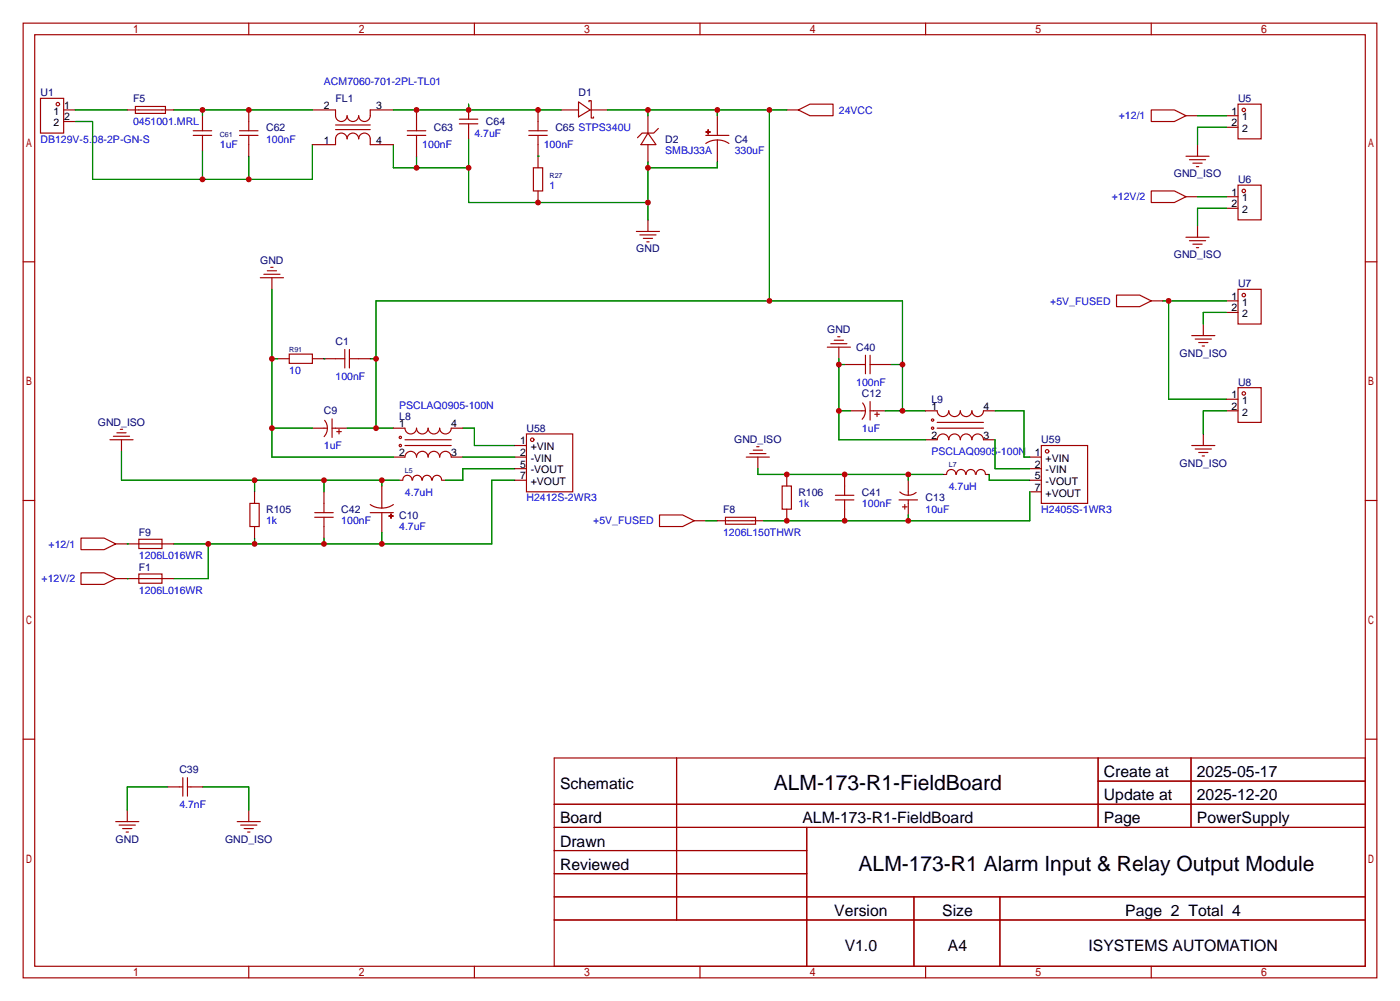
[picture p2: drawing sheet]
<svg xmlns="http://www.w3.org/2000/svg" width="307mm" height="220mm" viewBox="0 0 307 220" stroke-linecap="round" stroke-linejoin="round" font-family="sans-serif">
<g fill="none" stroke="#a10000" stroke-width=".25">
<path d="M5.1 5.1h297.2v209.5h-297.2zM7.6 7.6h292.1v204.5h-292.1zM54.6 5.1v2.5M104.1 5.1v2.5M153.7 5.1v2.5M203.2 5.1v2.5M252.7 5.1v2.5M8.9 21.6h5.1v7.6h-5.1zM14 24.1h2.5M14 26.7h2.5M27.9 24.1h10.2M29.7 23.4h6.6v1.5h-6.6z"/>
<path d="M42.4 29.7h4.1M42.4 28.7h4.1M44.4 25.4v3.3M44.4 29.7v3.3M52.6 29.7h4M52.6 28.7h4M54.6 24.1v4.6M54.6 29.7v4.6M68.6 31.8h5.1v-1.3a1.27 1.27 0 0 1 1.2-1.3 1.27 1.27 0 0 1 1.3 1.3 1.27 1.27 0 0 1 1.3-1.3 1.27 1.27 0 0 1 1.2 1.3 1.27 1.27 0 0 1 1.3-1.3 1.27 1.27 0 0 1 1.3 1.3v1.3h5.1M68.6 24.1h5.1v1.3a1.27 1.27 0 0 0 1.2 1.3 1.27 1.27 0 0 0 1.3-1.3 1.27 1.27 0 0 0 1.3 1.3 1.27 1.27 0 0 0 1.2-1.3 1.27 1.27 0 0 0 1.3 1.3 1.27 1.27 0 0 0 1.3-1.3v-1.3h5.1M73.7 28.4h7.6M73.7 27.4h7.6"/>
<path d="M89.4 29.7h4.1M89.4 28.7h4.1M91.4 24.1v4.6M91.4 29.7v4.6M100.8 27.2h4.1M100.8 26.2h4.1M102.9 22.9v3.3M102.9 27.2v3.3M116.1 29.7h4M116.1 28.7h4M117.1 36.8h2v5.1h-2zM118.1 24.1v4.6"/>
<path d="M118.1 29.7v7.1M123.2 24.1h3.8M127 22.4l2.5 1.7-2.5 1.6zM129.3 22.4v-.3h.5v3.8h.5v-.2M129.5 24.1h3.8M142.2 29.2l1.8 2.6h-3.3zM142.2 25.4v3.8M142.2 31.8v3.8M144.5 28.2l-1 1h-2.5l-1 1M154.9 29h1.1zM154.9 29.7h5.1M155.4 28.4l.1 1.1z"/>
<path d="M157.5 30.7l1.6 .3 .9 .5M157.5 30.7l-1.1 .1-1.5 .7M157.5 25.4v4.3M157.5 30.7v4.9M172.7 24.1h2.6M175.3 24.1l2.5-1.2h5.1v2.5h-5.1zM252.7 24.1h5.1l2.5 1.3-2.5 1.3h-5.1zM260.3 25.4h2.6M260.3 34.3h5.1M261.1 35.1h3.6M261.9 35.8h2M262.6 36.6h.5"/>
<path d="M262.9 31.8v2.5M269.2 25.4h2.6M269.2 27.9h2.6M271.8 22.9h5.1v7.6h-5.1zM5.1 57.5h2.5M58.7 59.4h2M59.4 58.7h.5M118.1 41.9v2.5M139.7 50.8h5.1M140.5 51.6h3.5M141.2 52.3h2.1M142 53.1h.5"/>
<path d="M142.2 48.3v2.5M252.7 41.9h5.1l2.5 1.3-2.5 1.2h-5.1zM260.3 43.2h2.6M260.3 52.1h5.1M261.1 52.8h3.6M261.9 53.6h2M262.6 54.4h.5M262.9 49.5v2.6M269.2 43.2h2.6M269.2 45.7h2.6M271.8 40.6h5.1v7.7h-5.1zM299.7 57.5h2.6"/>
<path d="M57.1 61h5.1M57.9 60.2h3.6M59.7 61v2.5M61 78.7h2.5M63.5 77.7h5.1v2.1h-5.1zM68.6 78.7h7.1M75.7 76.7v4.1M76.7 78.7h4.6M76.7 76.7v4.1M181.6 76.2h5.1M182.4 75.4h3.5M183.1 74.7h2.1"/>
<path d="M183.9 73.9h.5M184.1 76.2v2.5M190 78v4M191 78v4M245.1 64.8h5.1l2.5 1.2-2.5 1.3h-5.1zM252.7 66h2.6M261.6 73.7h5.1M262.4 74.4h3.5M263.1 75.2h2.1M263.9 75.9h.5M264.2 71.1v2.6M269.2 66h2.6"/>
<path d="M269.2 68.6h2.6M271.8 63.5h5.1v7.6h-5.1zM24.1 96.5h5.1M24.9 95.8h3.5M25.7 95h2M26.4 94.2h.5M26.7 96.5v2.6M68.6 94h3.3M71.3 92.2a2.74 2.74 0 0 1-.1 3.6M72.9 91.9v4.1M72.9 94h3.3M73.9 94.7h1"/>
<path d="M74.4 94.2v1M86.4 94h2.5a1.27 1.27 0 0 0 1.3 1.3 1.27 1.27 0 0 0 1.2-1.3 1.27 1.27 0 0 0 1.3 1.3 1.27 1.27 0 0 0 1.3-1.3 1.27 1.27 0 0 0 1.3 1.3 1.27 1.27 0 0 0 1.2-1.3 1.27 1.27 0 0 0 1.3 1.3 1.27 1.27 0 0 0 1.3-1.3h2.5M88.9 97.8h10.2M88.9 96.5h10.2M113 97.8h2.6M115.6 95.2h10.1v12.7h-10.1zM164.6 99.6h3.5M165.4 98.8h2M166.1 98h.5M185.4 80h4.6M186.7 90.2h3.3M189.4 88.4a2.74 2.74 0 0 1-.1 3.6"/>
<path d="M191 90.2h3.3M191 88.1v4.1M191 80h4.6M192 90.9h1M192.5 90.4v1M203.2 96.5h2.5a1.27 1.27 0 0 1 1.3-1.3 1.27 1.27 0 0 1 1.3 1.3 1.27 1.27 0 0 1 1.3-1.3 1.27 1.27 0 0 1 1.2 1.3 1.27 1.27 0 0 1 1.3-1.3 1.27 1.27 0 0 1 1.3 1.3 1.27 1.27 0 0 1 1.2-1.3 1.27 1.27 0 0 1 1.3 1.3h2.5M203.2 90.2h2.5a1.27 1.27 0 0 0 1.3 1.2 1.27 1.27 0 0 0 1.3-1.2 1.27 1.27 0 0 0 1.3 1.2 1.27 1.27 0 0 0 1.2-1.2 1.27 1.27 0 0 0 1.3 1.2 1.27 1.27 0 0 0 1.3-1.2 1.27 1.27 0 0 0 1.2 1.2 1.27 1.27 0 0 0 1.3-1.2h2.5M205.7 94h10.2M205.7 92.7h10.2M228.6 97.8h10.2v12.7h-10.2zM261.6 97.8h5.1M262.4 98.6h3.5"/>
<path d="M263.1 99.3h2.1M264.2 95.2v2.6M269.2 87.6h2.6M269.2 90.2h2.6M271.8 85.1h5.1v7.6h-5.1zM5.1 109.9h2.5M17.8 118.1h5.1l2.5 1.3-2.5 1.2h-5.1zM25.4 119.4h12.7M30.5 118.4h5.1v2h-5.1zM54.9 110.5h2v5.1h-2zM55.9 107.9v2.6M55.9 115.6v2.5"/>
<path d="M69.1 112.5h4.1M69.1 113.5h4.1M71.1 107.9v4.6M71.1 113.5v4.6M81.3 110.7l.9 .6 1.6 .2M81.3 112.5h5.1M83.8 106.7v4.8M83.8 112.5v4.3M85.3 113.3h1.1zM85.8 112.8l.1 1zM86.4 110.7l-1.5 .7-1.1 .1M86.4 100.3h2.5a1.27 1.27 0 0 1 1.3-1.2 1.27 1.27 0 0 1 1.2 1.2 1.27 1.27 0 0 1 1.3-1.2 1.27 1.27 0 0 1 1.3 1.2 1.27 1.27 0 0 1 1.3-1.2 1.27 1.27 0 0 1 1.2 1.2 1.27 1.27 0 0 1 1.3-1.2 1.27 1.27 0 0 1 1.3 1.2h2.5"/>
<path d="M87.6 105.4h.8M88.4 105.4a1.01 1.01 0 0 1 1-1.1 1.01 1.01 0 0 1 1 1.1M90.6 105.4a1.01 1.01 0 0 1 1-1.1 1.01 1.01 0 0 1 1 1.1M92.7 105.4a1.01 1.01 0 0 1 1-1.1 1.01 1.01 0 0 1 1 1.1M94.9 105.4a1.01 1.01 0 0 1 1-1.1 1.01 1.01 0 0 1 1 1.1M97 105.4h.8M113 105.4h2.6M113 100.3h2.6M113 102.9h2.6M144.8 113h5.1l2.5 1.3-2.5 1.3h-5.1zM152.4 114.3h2.5M157.5 114.3h10.1"/>
<path d="M159.3 113.5h6.6v1.6h-6.6zM163.8 100.3h5.1M166.4 100.3v2.6M171.7 106.7h2v5.1h-2zM172.7 104.1v2.6M172.7 111.8v2.5M183.4 109.7h4.1M183.4 108.7h4.1M185.4 104.1v4.6M185.4 109.7v4.6M197.4 109.7h4M197.5 108a2.74 2.74 0 0 0 3.6 .1"/>
<path d="M198.1 111.3h1M198.6 110.7v1.1M199.4 105.4v3.3M199.4 109.7v3.3M207 104.1h.8M207.8 104.1a1.01 1.01 0 0 1 1-1.1 1.01 1.01 0 0 1 1 1.1M210 104.1a1.01 1.01 0 0 1 1-1.1 1.01 1.01 0 0 1 1 1.1M212.1 104.1a1.01 1.01 0 0 1 1-1.1 1.01 1.01 0 0 1 1 1.1M214.3 104.1a1.01 1.01 0 0 1 1-1.1 1.01 1.01 0 0 1 1 1.1M216.4 104.1h.8M226.1 105.4h2.5M226.1 100.3h2.5"/>
<path d="M226.1 102.9h2.5M226.1 107.9h2.5M263.9 100.1h.5M299.7 109.9h2.6M17.8 125.7h5.1l2.5 1.3-2.5 1.3h-5.1zM25.4 127h12.7M30.5 126h5.1v2h-5.1zM5.1 162.2h2.5M27.9 177.8v2.5M36.8 172.7h3.3M40.1 170.7v4.1M41.1 170.7v4.1"/>
<path d="M41.1 172.7h3.3M54.6 177.8v2.5M121.7 166.4h178v45.7h-178zM121.7 176.5h178M148.5 166.4v35.5M241.1 166.4v15.2M241.1 171.4h58.6M261.5 166.4v15.2M299.7 162.2h2.6M25.4 180.3h5.1M26.2 181.1h3.5M26.9 181.9h2.1"/>
<path d="M27.7 182.6h.5M52.1 180.3h5M52.8 181.1h3.6M53.6 181.9h2M54.4 182.6h.5M121.7 181.6h178M121.7 186.7h55.4M121.7 196.8h178M121.7 191.8h55.4M177.1 181.6v30.5M200.6 196.8v15.3M219.5 196.8v15.3"/>
<path d="M54.6 212.1v2.5M104.1 212.1v2.5M121.7 201.9h178M153.7 212.1v2.5M203.2 212.1v2.5M252.7 212.1v2.5"/>
<circle cx="12.7" cy="22.9" r=".38"/>
<circle cx="273" cy="24.1" r=".38"/>
<circle cx="273" cy="41.9" r=".38"/>
<circle cx="273" cy="64.8" r=".38"/>
<circle cx="87.9" cy="97.8" r=".25"/>
<circle cx="87.9" cy="96" r=".25"/>
<circle cx="116.8" cy="96.5" r=".38"/>
<circle cx="204.7" cy="94" r=".25"/>
<circle cx="204.7" cy="92.2" r=".25"/>
<circle cx="229.9" cy="99.1" r=".38"/>
<circle cx="273" cy="86.4" r=".38"/>
</g>
<g fill="none" stroke="#008700" stroke-width=".25">
<path d="M16.5 26.7h3.8v12.7h48.3v-7.6M16.5 24.1h11.4M38.1 24.1h30.5M44.4 24.1v1.3M44.4 33v6.4M54.6 34.3v5.1M86.4 31.8v5h16.5M86.4 24.1h36.8M91.4 34.3v2.5M102.9 30.5v13.9h39.3M102.9 22.9v1.2M118.1 34.3h.1"/>
<path d="M133.3 24.1h39.4M142.2 24.1v1.3M142.2 35.6v12.7M157.5 35.6v1.2h-15.3M157.5 24.1v1.3M168.9 24.1v41.9M262.9 25.4h6.3M269.2 27.9h-6.3v3.9M262.9 43.2h6.3M269.2 45.7h-6.3v3.8M59.7 78.7h1.3M59.7 63.5v36.8h26.7"/>
<path d="M71.1 78.7h.1M81.3 78.7h1.2M184.1 78.7v17.8h19.1M255.3 66h13.9M256.5 66v21.6h12.7M269.2 68.6h-5v2.5M26.7 99.1v6.3h60.9M59.7 94h8.9M76.2 94h10.2M101.6 94h2.5v3.8h8.9M184.1 90.2h2.6M184.1 80h1.3"/>
<path d="M194.3 90.2h8.9M195.6 80h2.5M198.1 90.2v-24.2h-115.6v28M218.4 90.2h6.4v10.1h1.3M218.4 96.5v6.4h7.7M269.2 90.2h-5v5M27.9 119.4h.1M45.7 119.4v7.6h-7.6M55.9 105.4v2.5M55.9 118.1v1.3M71.1 105.4v2.5M71.1 118.1v1.3"/>
<path d="M83.8 105.4v1.3M83.8 116.8v2.6M101.6 100.3h11.4M113 102.9h-11.4v2.5h-3.8M113 105.4h-5.1v14h-69.8M154.9 114.3h2.6M166.4 102.9v1.2h40.6M199.4 104.1v1.3M199.4 113v1.3M217.2 104.1v1.3h8.9M226.1 107.9v6.4h-58.5M27.9 127h.1"/>
<path d="M36.8 172.7h-8.9v5.1M44.4 172.7h10.2v5.1"/>
</g>
<g fill="#c00">
<circle cx="142.2" cy="44.4" r=".63"/>
<circle cx="142.2" cy="36.8" r=".63"/>
<circle cx="118.1" cy="44.4" r=".63"/>
<circle cx="102.9" cy="36.8" r=".63"/>
<circle cx="91.4" cy="36.8" r=".63"/>
<circle cx="44.5" cy="39.4" r=".63"/>
<circle cx="54.6" cy="39.4" r=".63"/>
<circle cx="256.5" cy="66" r=".63"/>
<circle cx="55.9" cy="105.4" r=".63"/>
<circle cx="71.1" cy="105.4" r=".63"/>
<circle cx="83.8" cy="105.4" r=".63"/>
<circle cx="83.8" cy="119.4" r=".63"/>
<circle cx="71.1" cy="119.4" r=".63"/>
<circle cx="55.9" cy="119.4" r=".63"/>
<circle cx="45.7" cy="119.4" r=".63"/>
<circle cx="172.7" cy="104.1" r=".63"/>
<circle cx="185.4" cy="104.1" r=".63"/>
<circle cx="199.4" cy="104.1" r=".63"/>
<circle cx="168.9" cy="66" r=".63"/>
<circle cx="168.9" cy="24.1" r=".63"/>
<circle cx="157.5" cy="24.1" r=".63"/>
<circle cx="142.2" cy="24.1" r=".63"/>
<circle cx="82.6" cy="78.7" r=".63"/>
<circle cx="82.6" cy="94" r=".63"/>
<circle cx="198.1" cy="80" r=".63"/>
<circle cx="198.1" cy="90.2" r=".63"/>
<circle cx="102.9" cy="24.1" r=".63"/>
<circle cx="91.4" cy="24.1" r=".63"/>
<circle cx="118.1" cy="24.1" r=".63"/>
<circle cx="44.5" cy="24.1" r=".63"/>
<circle cx="54.6" cy="24.1" r=".63"/>
<circle cx="59.7" cy="94" r=".63"/>
<circle cx="59.7" cy="78.7" r=".63"/>
<circle cx="199.4" cy="114.3" r=".63"/>
<circle cx="185.4" cy="114.3" r=".63"/>
<circle cx="172.7" cy="114.3" r=".63"/>
<circle cx="184.2" cy="90.2" r=".63"/>
<circle cx="184.2" cy="80" r=".63"/>
</g>
<g font-size="4.6">
<text x="169.9" y="173.5">ALM-173-R1-FieldBoard</text>
<text x="188.5" y="191.3">ALM-173-R1 Alarm Input &amp; Relay Output Module</text>
</g>
<g font-size="3.5">
<text x="122.9" y="173.1">Schematic</text>
<text x="242.3" y="170.6">Create at</text>
<text x="262.7" y="170.6">2025-05-17</text>
<text x="242.3" y="175.7">Update at</text>
<text x="262.7" y="175.7">2025-12-20</text>
<text x="122.9" y="180.7">Board</text>
<text x="122.9" y="185.8">Drawn</text>
<text x="176.2" y="180.7">ALM-173-R1-FieldBoard</text>
<text x="242.3" y="180.7">Page</text>
<text x="262.7" y="180.7">PowerSupply</text>
<text x="122.9" y="190.9">Reviewed</text>
<text x="183.1" y="201.1">Version</text>
<text x="206.8" y="201.1">Size</text>
<text x="247" y="201.1">Page 2 Total 4</text>
<text x="185.4" y="208.7">V1.0</text>
<text x="208.1" y="208.7">A4</text>
<text x="239" y="208.7">ISYSTEMS AUTOMATION</text>
</g>
<g font-size="2.3" fill="#000080">
<text x="8.9" y="21.1">U1</text>
<text x="29.2" y="22.4">F5</text>
<text x="73.7" y="22.4">FL1</text>
<text x="127" y="21.1">D1</text>
<text x="271.8" y="22.4">U5</text>
<text x="58.4" y="28.7">C62</text>
<text x="95.2" y="28.7">C63</text>
<text x="106.7" y="27.5">C64</text>
<text x="121.9" y="28.7">C65 STPS340U</text>
<text x="146" y="31.3">D2</text>
<text x="161.3" y="31.3">C4</text>
<text x="257.7" y="38.9">GND_ISO</text>
<text x="271.8" y="40.2">U6</text>
<text x="57.1" y="58">GND</text>
<text x="139.7" y="55.4">GND</text>
<text x="257.7" y="56.7">GND_ISO</text>
<text x="271.8" y="63">U7</text>
<text x="73.7" y="75.7">C1</text>
<text x="181.6" y="73.2">GND</text>
<text x="188" y="77">C40</text>
<text x="259" y="78.3">GND_ISO</text>
<text x="189.2" y="87.2">C12</text>
<text x="204.5" y="88.4">L9</text>
<text x="271.8" y="84.6">U8</text>
<text x="21.5" y="93.5">GND_ISO</text>
<text x="71.1" y="91">C9</text>
<text x="87.6" y="92.2">L8</text>
<text x="115.6" y="94.8">U58</text>
<text x="161.2" y="97.3">GND_ISO</text>
<text x="228.6" y="97.3">U59</text>
<text x="259" y="102.4">GND_ISO</text>
<text x="58.4" y="112.6">R105</text>
<text x="74.9" y="112.6">C42</text>
<text x="87.6" y="113.8">C10</text>
<text x="158.7" y="112.6">F8</text>
<text x="175.3" y="108.8">R106</text>
<text x="189.2" y="108.8">C41</text>
<text x="203.2" y="110">C13</text>
<text x="30.5" y="117.6">F9</text>
<text x="30.5" y="125.3">F1</text>
<text x="39.4" y="169.7">C39</text>
<text x="25.4" y="185">GND</text>
<text x="49.4" y="185">GND_ISO</text>
</g>
<g font-size="2.3">
<text x="14.1" y="23.9">1</text>
<text x="71.1" y="23.9">2</text>
<text x="82.5" y="23.9">3</text>
<text x="11.7" y="25.2">1</text>
<text x="11.7" y="27.7">2</text>
<text x="14.1" y="26.4">2</text>
<text x="270.4" y="25.2">1</text>
<text x="270.4" y="27.7">2</text>
<text x="272.7" y="26.4">1</text>
<text x="272.7" y="29">2</text>
<text x="71.1" y="31.5">1</text>
<text x="82.5" y="31.5">4</text>
<text x="270.4" y="43">1</text>
<text x="270.4" y="45.5">2</text>
<text x="272.7" y="44.2">1</text>
<text x="272.7" y="46.8">2</text>
<text x="270.4" y="65.8">1</text>
<text x="270.4" y="68.4">2</text>
<text x="272.7" y="67.1">1</text>
<text x="272.7" y="69.6">2</text>
<text x="204.5" y="89.9">1</text>
<text x="215.9" y="89.9">4</text>
<text x="270.4" y="87.4">1</text>
<text x="270.4" y="89.9">2</text>
<text x="272.7" y="88.7">1</text>
<text x="87.6" y="93.8">1</text>
<text x="99.1" y="93.8">4</text>
<text x="272.7" y="91.2">2</text>
<text x="87.6" y="100.1">2</text>
<text x="99.1" y="100.1">3</text>
<text x="114.2" y="97.6">1</text>
<text x="114.2" y="100.1">2</text>
<text x="116.5" y="98.8">+VIN</text>
<text x="116.5" y="101.4">-VIN</text>
<text x="204.5" y="96.3">2</text>
<text x="215.9" y="96.3">3</text>
<text x="227.2" y="100.1">1</text>
<text x="229.5" y="101.4">+VIN</text>
<text x="114.2" y="102.6">5</text>
<text x="114.2" y="105.2">7</text>
<text x="116.5" y="103.9">-VOUT</text>
<text x="116.5" y="106.5">+VOUT</text>
<text x="227.2" y="102.6">2</text>
<text x="227.2" y="105.2">5</text>
<text x="227.2" y="107.7">7</text>
<text x="229.5" y="103.9">-VIN</text>
<text x="229.5" y="106.5">-VOUT</text>
<text x="229.5" y="109">+VOUT</text>
</g>
<g font-size="2.3" fill="#00f">
<text x="71.1" y="18.6">ACM7060-701-2PL-TL01</text>
<text x="29.2" y="27.5">0451001.MRL</text>
<text x="184.1" y="24.9">24VCC</text>
<text x="245.6" y="26.2">+12/1</text>
<text x="8.9" y="31.3">DB129V-5.08-2P-GN-S</text>
<text x="48.3" y="32.6">1uF</text>
<text x="58.4" y="31.3">100nF</text>
<text x="92.7" y="32.6">100nF</text>
<text x="104.1" y="30">4.7uF</text>
<text x="119.4" y="32.6">100nF</text>
<text x="146" y="33.8">SMBJ33A</text>
<text x="161.3" y="33.8">330uF</text>
<text x="120.6" y="41.4">1</text>
<text x="244.1" y="44">+12V/2</text>
<text x="230.6" y="66.8">+5V_FUSED</text>
<text x="63.5" y="82.1">10</text>
<text x="73.7" y="83.4">100nF</text>
<text x="87.6" y="89.7">PSCLAQ0905-100N</text>
<text x="188" y="84.6">100nF</text>
<text x="189.2" y="94.8">1uF</text>
<text x="71.1" y="98.6">1uF</text>
<text x="204.5" y="99.9">PSCLAQ0905-100N</text>
<text x="208.3" y="107.5">4.7uH</text>
<text x="88.9" y="108.8">4.7uH</text>
<text x="115.6" y="110">H2412S-2WR3</text>
<text x="175.3" y="111.3">1k</text>
<text x="189.2" y="111.3">100nF</text>
<text x="203.2" y="112.6">10uF</text>
<text x="228.6" y="112.6">H2405S-1WR3</text>
<text x="58.4" y="115.1">1k</text>
<text x="74.9" y="115.1">100nF</text>
<text x="87.6" y="116.4">4.7uF</text>
<text x="130.2" y="115.1">+5V_FUSED</text>
<text x="158.7" y="117.6">1206L150THWR</text>
<text x="10.7" y="120.2">+12/1</text>
<text x="30.5" y="122.7">1206L016WR</text>
<text x="9.1" y="127.8">+12V/2</text>
<text x="30.5" y="130.3">1206L016WR</text>
<text x="39.4" y="177.3">4.7nF</text>
</g>
<g font-size="1.6" fill="#000080">
<text x="48.3" y="30.2">C61</text>
<text x="120.6" y="39.1">R27</text>
<text x="63.5" y="77.2">R91</text>
<text x="88.9" y="103.8">L5</text>
<text x="208.3" y="102.6">L7</text>
</g>
</svg>
